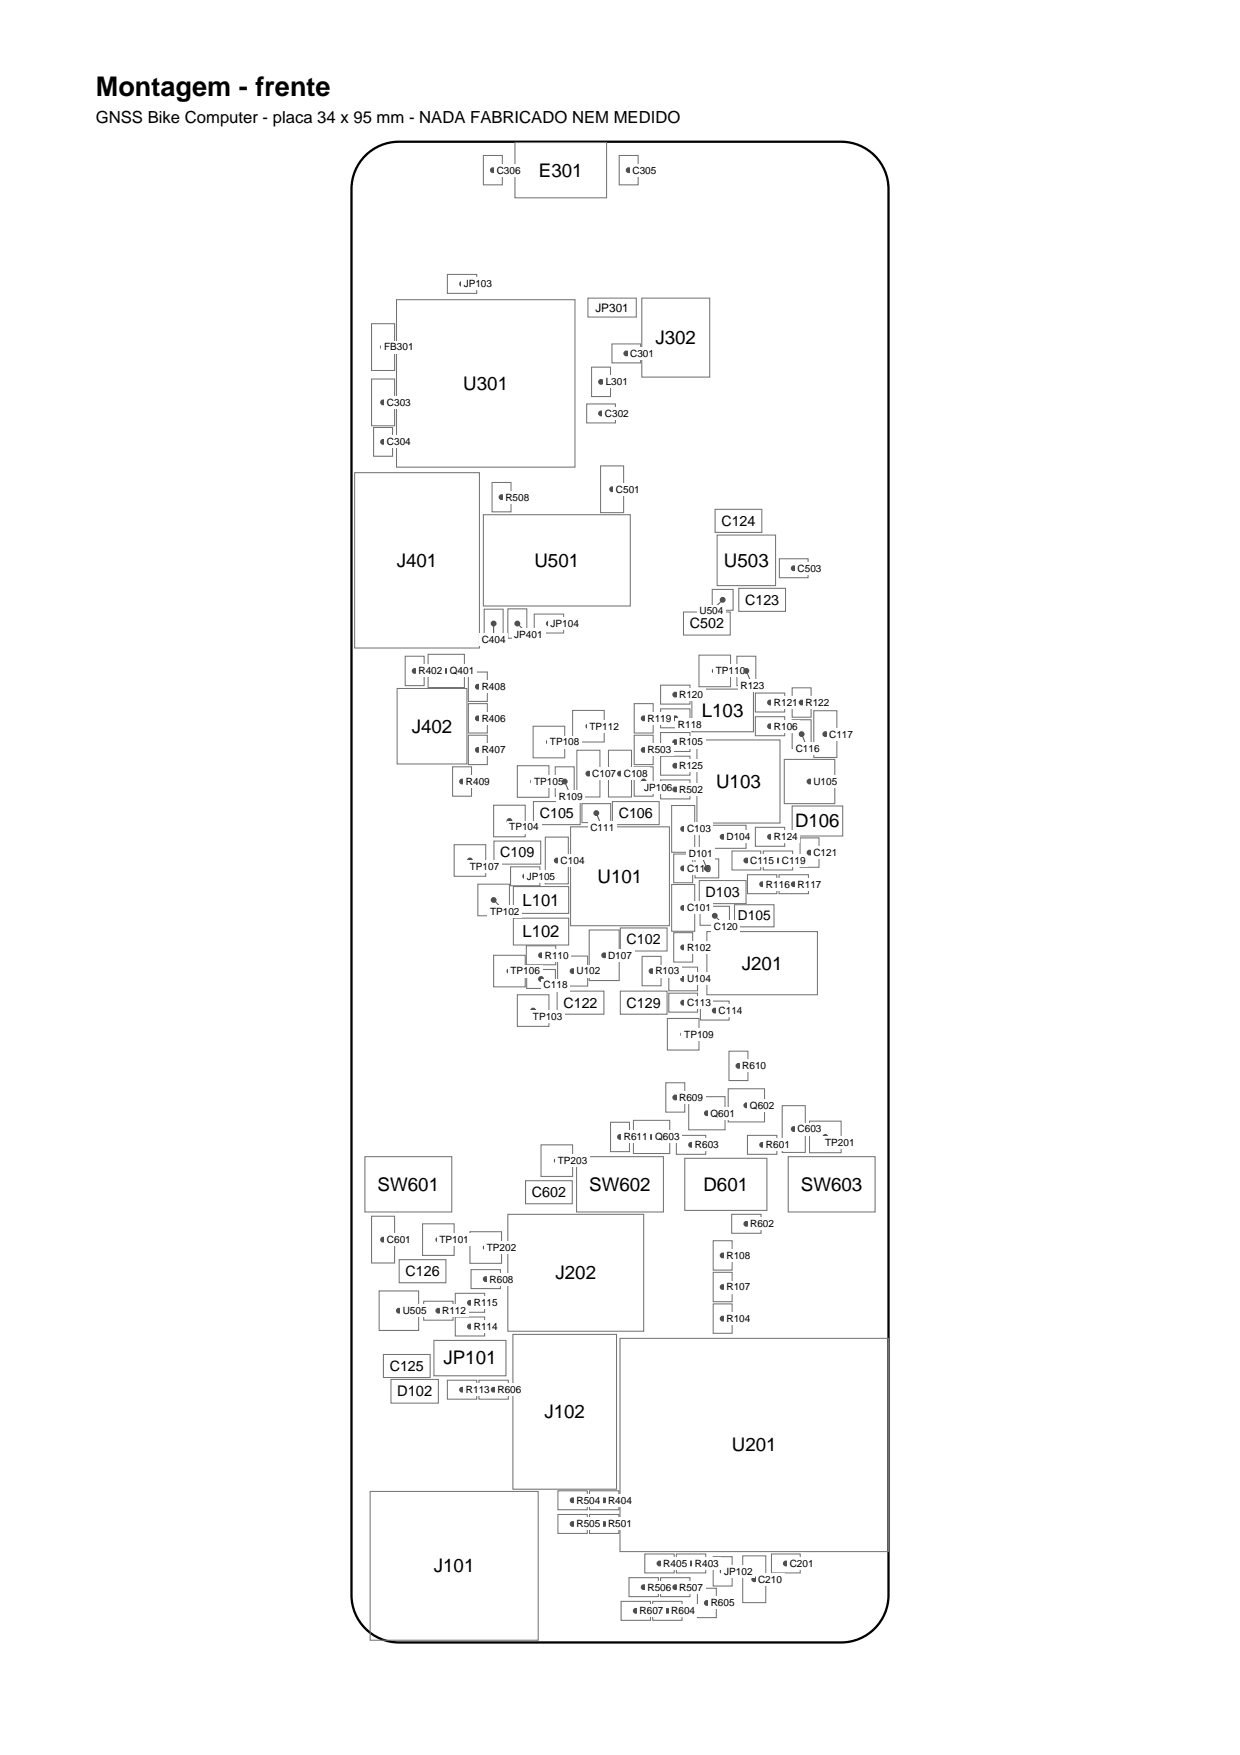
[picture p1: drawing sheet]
<svg xmlns="http://www.w3.org/2000/svg" width="210mm" height="297mm" viewBox="0 0 210 297" stroke-linecap="round" stroke-linejoin="round" font-family="sans-serif">
<path d="M61.8 26.3a8 8 0 0 1 5.7-2.3h74.9a8 8 0 0 1 8 8v238a8 8 0 0 1-8 8h-74.9a8 8 0 0 1-8-8v-238a8 8 0 0 1 2.3-5.7z" fill="none" stroke="#000" stroke-width=".39"/>
<g fill="none" stroke="#737373" stroke-width=".18">
<path d="M81.8 26.3h3.2v5h-3.2zM87.2 24.1h15.5v9.4h-15.5zM104.8 26.3h3.2v5h-3.2zM62.9 54.8h3.9v7.9h-3.9zM67.1 50.7h30.2v28.4h-30.2zM75.7 46.4h5v3.3h-5zM99.5 50.5h8.2v3.2h-8.2zM103.6 58.2h4.9v3.2h-4.9zM108.6 50.5h11.5v13.3h-11.5zM62.9 64.1h3.9v8h-3.9zM63.2 72.4h3.3v4.8h-3.3zM99.3 68.4h4.9v3.2h-4.9z"/>
<path d="M100.1 62.1h3.2v5h-3.2zM101.7 78.9h3.9v7.9h-3.9zM60 80h21.2v29.7h-21.2zM81.8 87.1h24.9v15.5h-24.9zM83.3 81.7h3.2v4.9h-3.2zM120.6 99.8h3.5v3.5h-3.5zM121 86.2h8v3.9h-8zM121.4 90.6h9.9v8.5h-9.9zM125.1 99.6h7.9v3.9h-7.9zM131.9 94.6h4.9v3.2h-4.9zM67.2 116.5h11.8v12.8h-11.8zM68.6 111.1h3.2v4.9h-3.2z"/>
<path d="M72.5 110.7h6.1v5.7h-6.1zM79.3 119.1h3.2v5h-3.2zM79.3 113.7h3.2v5h-3.2zM82 103.1h3.2v4.9h-3.2zM86 103h3.2v5h-3.2zM90.4 103.9h5v3.2h-5zM107.4 119.1h3.2v5h-3.2zM111.8 120h5v3.2h-5zM111.8 116h5v3.2h-5zM115.7 103.6h7.9v3.9h-7.9zM117.1 116.6h10.4v7.3h-10.4zM118.3 110.9h5.4v5.3h-5.4z"/>
<path d="M124.7 111.1h3.2v4.9h-3.2zM127.9 117.3h4.9v3.2h-4.9zM134.1 116.4h3.2v5h-3.2zM76.6 129.8h3.2v5h-3.2zM79.3 124.4h3.2v5h-3.2zM83.6 136.3h5.3v5.3h-5.3zM87.6 129.6h5.3v5.3h-5.3zM90.2 122.9h5.4v5.4h-5.4zM90.3 135.7h7.9v3.9h-7.9zM94 129.8h3.2v5h-3.2zM96.6 139.9h16.7v16.8h-16.7zM96.9 120.2h5.4v5.4h-5.4z"/>
<path d="M97.7 127h3.9v7.9h-3.9zM98.5 136h4.9v3.2h-4.9zM103 127h3.9v7.9h-3.9zM103.7 135.7h7.9v3.9h-7.9zM107.4 129.8h3.2v5h-3.2zM107.4 124.4h3.2v5h-3.2zM111.8 124h5v3.2h-5zM111.8 128h5v3.2h-5zM111.8 132h5v3.2h-5zM113.7 136.3h3.9v8h-3.9zM118 125.2h14v14.1h-14zM118.4 139.7h7.9v3.9h-7.9z"/>
<path d="M127.9 121.3h4.9v3.2h-4.9zM132.8 128.5h8.5v7.5h-8.5zM134.1 121.8h3.2v4.9h-3.2zM134.1 136.4h8.6v5.1h-8.6zM137.8 120.3h3.9v7.9h-3.9zM76.9 143h5.3v5.3h-5.3zM80.9 149.7h5.3v5.3h-5.3zM83.6 142.4h7.9v3.9h-7.9zM86.4 146.7h5v3.2h-5zM86.9 150.1h9.4v4.5h-9.4zM86.9 155.4h9.4v4.5h-9.4zM92.3 141.7h3.9v7.9h-3.9z"/>
<path d="M99.7 157.4h5.1v8.6h-5.1zM105 157.1h7.9v3.9h-7.9zM113.7 149.7h3.9v7.9h-3.9zM114 144.5h3.3v4.9h-3.3zM114 157.9h3.3v4.9h-3.3zM117.7 145.4h4v3.2h-4zM118.4 149h7.9v3.9h-7.9zM118.5 153.4h5v3.2h-5zM119.7 157.7h18.7v10.7h-18.7zM123.9 144h4.9v3.2h-4.9zM124.3 153.1h6.7v3.8h-6.7zM126.5 148h5v3.3h-5z"/>
<path d="M127.9 140h4.9v3.2h-4.9zM129.2 144h5v3.2h-5zM131.9 148h4.9v3.3h-4.9zM135.4 141.8h3.2v5h-3.2zM83.6 161.7h5.3v5.3h-5.3zM87.6 168.4h5.3v5.3h-5.3zM89.1 160.1h5v3.2h-5zM89.1 164.1h4.9v3.2h-4.9zM94.3 167.8h7.9v3.9h-7.9zM94.4 161.8h5.1v5.1h-5.1zM105 167.8h7.9v3.9h-7.9zM108.7 161.9h3.2v4.9h-3.2z"/>
<path d="M113 172.4h5.3v5.3h-5.3zM113.2 168.1h4.9v3.2h-4.9zM113.2 163.7h4.9v4h-4.9zM118.6 169.4h4.8v3.2h-4.8zM123.4 177.9h3.2v5h-3.2zM61.8 195.8h14.7v9.3h-14.7zM89 199.8h7.9v3.9h-7.9zM91.6 193.8h5.3v5.3h-5.3zM97.6 195.8h14.7v9.3h-14.7zM103.3 189.9h3.3v5h-3.3zM107.2 189.6h6.2v5.6h-6.2zM112.7 183.3h3.2v4.9h-3.2z"/>
<path d="M114.5 192.2h5v3.2h-5zM115.9 196h13.9v8.9h-13.9zM116.6 185.6h6.1v5.6h-6.1zM123.3 184.3h6.1v5.6h-6.1zM126.5 192.2h5v3.2h-5zM132.4 187.1h3.9v8h-3.9zM133.4 195.8h14.7v9.3h-14.7zM137 189.8h5.4v5.3h-5.4zM62.9 205.9h3.9v7.9h-3.9zM64.2 218.5h6.7v6.7h-6.7zM67.6 213.2h7.9v3.9h-7.9zM71.5 207.1h5.4v5.4h-5.4z"/>
<path d="M77.1 218.9h4.9v3.2h-4.9zM79.6 208.5h5.3v5.3h-5.3zM79.7 214.9h5v3.2h-5zM86 205.5h23v19.8h-23zM120.7 215.3h3.2v5h-3.2zM120.7 210h3.2v5h-3.2zM123.9 205.5h4.9v3.2h-4.9zM64.9 229.2h7.9v4h-7.9zM66.2 233.5h8v4h-8zM71.7 220.2h5v3.2h-5zM73.5 226.9h12.1v6h-12.1zM75.7 233.6h5v3.2h-5z"/>
<path d="M77.1 222.9h4.9v3.2h-4.9zM81.1 233.6h4.9v3.2h-4.9zM86.8 225.9h17.6v26.2h-17.6zM105 226.5h45.4v36.1h-45.4zM120.7 220.7h3.2v5h-3.2zM62.7 252.4h28.4v25.2h-28.4zM94.4 252.3h5v3.2h-5zM94.4 256.3h5v3.2h-5zM99.8 252.3h5v3.2h-5zM99.8 256.3h5v3.2h-5zM105.1 271h5v3.2h-5zM106.5 267h4.9v3.2h-4.9z"/>
<path d="M109.1 263h5v3.2h-5zM110.5 271h5v3.2h-5zM111.8 267h5v3.2h-5zM114.5 263h5v3.2h-5zM118.1 268.8h3.2v5h-3.2zM120.7 263.5h3.2v4.9h-3.2zM125.7 263.3h3.9v8h-3.9zM130.6 263h4.9v3.2h-4.9z"/>
</g>
<path d="M137 132.3h2.7" fill="none" stroke="#4d4d4d" stroke-width=".17"/>
<circle cx="137" cy="132.3" r=".32" fill="#4d4d4d" stroke="#4d4d4d" stroke-width=".35"/>
<path d="M137.3 131.2h4.9v2.1h-4.9z" fill="#fff"/>
<path d="M67.5 221.8h2.7" fill="none" stroke="#4d4d4d" stroke-width=".17"/>
<circle cx="67.5" cy="221.8" r=".32" fill="#4d4d4d" stroke="#4d4d4d" stroke-width=".35"/>
<path d="M67.7 220.8h4.9v2.1h-4.9z" fill="#fff"/>
<path d="M102.3 161.7h2.7" fill="none" stroke="#4d4d4d" stroke-width=".17"/>
<circle cx="102.3" cy="161.7" r=".32" fill="#4d4d4d" stroke="#4d4d4d" stroke-width=".35"/>
<path d="M102.5 160.7h4.9v2h-4.9z" fill="#fff"/>
<path d="M75.5 113.6h2.7" fill="none" stroke="#4d4d4d" stroke-width=".17"/>
<circle cx="75.5" cy="113.6" r=".32" fill="#4d4d4d" stroke="#4d4d4d" stroke-width=".35"/>
<path d="M75.7 112.5h5v2.1h-5z" fill="#fff"/>
<path d="M119.7 188.4h2.6" fill="none" stroke="#4d4d4d" stroke-width=".17"/>
<circle cx="119.7" cy="188.4" r=".32" fill="#4d4d4d" stroke="#4d4d4d" stroke-width=".35"/>
<path d="M119.8 187.4h5v2.1h-5z" fill="#fff"/>
<path d="M126.3 187.1h2.7" fill="none" stroke="#4d4d4d" stroke-width=".17"/>
<circle cx="126.3" cy="187.1" r=".32" fill="#4d4d4d" stroke="#4d4d4d" stroke-width=".35"/>
<path d="M126.5 186.1h5v2h-5z" fill="#fff"/>
<path d="M110.3 192.4h2.7" fill="none" stroke="#4d4d4d" stroke-width=".17"/>
<circle cx="110.3" cy="192.4" r=".32" fill="#4d4d4d" stroke="#4d4d4d" stroke-width=".35"/>
<path d="M110.5 191.4h5v2.1h-5z" fill="#fff"/>
<path d="M127.7 267.3h2.7" fill="none" stroke="#4d4d4d" stroke-width=".17"/>
<circle cx="127.7" cy="267.3" r=".32" fill="#4d4d4d" stroke="#4d4d4d" stroke-width=".35"/>
<path d="M127.9 266.3h4.9v2h-4.9z" fill="#fff"/>
<path d="M64.8 209.8h2.7" fill="none" stroke="#4d4d4d" stroke-width=".17"/>
<circle cx="64.8" cy="209.8" r=".32" fill="#4d4d4d" stroke="#4d4d4d" stroke-width=".35"/>
<path d="M65.1 208.8h4.9v2h-4.9z" fill="#fff"/>
<path d="M103.6 82.8h2.7" fill="none" stroke="#4d4d4d" stroke-width=".17"/>
<circle cx="103.6" cy="82.8" r=".32" fill="#4d4d4d" stroke="#4d4d4d" stroke-width=".35"/>
<path d="M103.8 81.8h4.9v2h-4.9z" fill="#fff"/>
<path d="M64.8 68.1h2.7" fill="none" stroke="#4d4d4d" stroke-width=".17"/>
<circle cx="64.8" cy="68.1" r=".32" fill="#4d4d4d" stroke="#4d4d4d" stroke-width=".35"/>
<path d="M65.1 67.1h4.9v2h-4.9z" fill="#fff"/>
<path d="M64.8 58.7h2.7" fill="none" stroke="#4d4d4d" stroke-width=".17"/>
<circle cx="64.8" cy="58.7" r=".32" fill="#4d4d4d" stroke="#4d4d4d" stroke-width=".35"/>
<path d="M64.6 57.7h5.8v2.1h-5.8z" fill="#fff"/>
<path d="M115.6 153.7h2.7" fill="none" stroke="#4d4d4d" stroke-width=".17"/>
<circle cx="115.6" cy="153.7" r=".32" fill="#4d4d4d" stroke="#4d4d4d" stroke-width=".35"/>
<path d="M115.9 152.6h4.9v2.1h-4.9z" fill="#fff"/>
<path d="M115.6 140.3h2.7" fill="none" stroke="#4d4d4d" stroke-width=".17"/>
<circle cx="115.6" cy="140.3" r=".32" fill="#4d4d4d" stroke="#4d4d4d" stroke-width=".35"/>
<path d="M115.9 139.3h4.9v2h-4.9z" fill="#fff"/>
<path d="M94.3 145.6h2.6" fill="none" stroke="#4d4d4d" stroke-width=".17"/>
<circle cx="94.3" cy="145.6" r=".32" fill="#4d4d4d" stroke="#4d4d4d" stroke-width=".35"/>
<path d="M94.5 144.6h4.9v2.1h-4.9z" fill="#fff"/>
<path d="M99.6 130.9h2.7" fill="none" stroke="#4d4d4d" stroke-width=".17"/>
<circle cx="99.6" cy="130.9" r=".32" fill="#4d4d4d" stroke="#4d4d4d" stroke-width=".35"/>
<path d="M99.8 129.9h4.9v2.1h-4.9z" fill="#fff"/>
<path d="M105 130.9h2.6" fill="none" stroke="#4d4d4d" stroke-width=".17"/>
<circle cx="105" cy="130.9" r=".32" fill="#4d4d4d" stroke="#4d4d4d" stroke-width=".35"/>
<path d="M105.2 129.9h4.9v2.1h-4.9z" fill="#fff"/>
<path d="M139.7 124.3h2.7" fill="none" stroke="#4d4d4d" stroke-width=".17"/>
<circle cx="139.7" cy="124.3" r=".32" fill="#4d4d4d" stroke="#4d4d4d" stroke-width=".35"/>
<path d="M139.9 123.2h4.9v2.1h-4.9z" fill="#fff"/>
<path d="M134.4 191.1h2.6" fill="none" stroke="#4d4d4d" stroke-width=".17"/>
<circle cx="134.4" cy="191.1" r=".32" fill="#4d4d4d" stroke="#4d4d4d" stroke-width=".35"/>
<path d="M134.6 190.1h4.9v2h-4.9z" fill="#fff"/>
<path d="M122.3 141.6h2.7" fill="none" stroke="#4d4d4d" stroke-width=".17"/>
<circle cx="122.3" cy="141.6" r=".32" fill="#4d4d4d" stroke="#4d4d4d" stroke-width=".35"/>
<path d="M122.6 140.6h4.9v2.1h-4.9z" fill="#fff"/>
<path d="M74.2 209.8h2.7" fill="none" stroke="#4d4d4d" stroke-width=".17"/>
<circle cx="74.2" cy="209.8" r=".32" fill="#4d4d4d" stroke="#4d4d4d" stroke-width=".35"/>
<path d="M74 208.8h5.8v2h-5.8z" fill="#fff"/>
<path d="M83.6 152.3l1.9 1.9" fill="none" stroke="#4d4d4d" stroke-width=".17"/>
<circle cx="83.6" cy="152.3" r=".32" fill="#4d4d4d" stroke="#4d4d4d" stroke-width=".35"/>
<path d="M82.5 153.2h5.9v2h-5.9z" fill="#fff"/>
<path d="M90.2 171l2.5 1.1" fill="none" stroke="#4d4d4d" stroke-width=".17"/>
<circle cx="90.2" cy="171" r=".32" fill="#4d4d4d" stroke="#4d4d4d" stroke-width=".35"/>
<path d="M89.8 171h5.8v2.1h-5.8z" fill="#fff"/>
<path d="M86.2 139l2.5 1" fill="none" stroke="#4d4d4d" stroke-width=".17"/>
<circle cx="86.2" cy="139" r=".32" fill="#4d4d4d" stroke="#4d4d4d" stroke-width=".35"/>
<path d="M85.8 138.9h5.8v2.1h-5.8z" fill="#fff"/>
<path d="M90.2 132.3h2.7" fill="none" stroke="#4d4d4d" stroke-width=".17"/>
<circle cx="90.2" cy="132.3" r=".32" fill="#4d4d4d" stroke="#4d4d4d" stroke-width=".35"/>
<path d="M90 131.2h5.8v2.1h-5.8z" fill="#fff"/>
<path d="M86.2 164.4h2.7" fill="none" stroke="#4d4d4d" stroke-width=".17"/>
<circle cx="86.2" cy="164.4" r=".32" fill="#4d4d4d" stroke="#4d4d4d" stroke-width=".35"/>
<path d="M86 163.3h5.8v2.1h-5.8z" fill="#fff"/>
<path d="M79.6 145.6l2.4 1.1" fill="none" stroke="#4d4d4d" stroke-width=".17"/>
<circle cx="79.6" cy="145.6" r=".32" fill="#4d4d4d" stroke="#4d4d4d" stroke-width=".35"/>
<path d="M79.1 145.6h5.8v2.1h-5.8z" fill="#fff"/>
<path d="M92.9 125.6h2.7" fill="none" stroke="#4d4d4d" stroke-width=".17"/>
<circle cx="92.9" cy="125.6" r=".32" fill="#4d4d4d" stroke="#4d4d4d" stroke-width=".35"/>
<path d="M92.7 124.6h5.8v2h-5.8z" fill="#fff"/>
<path d="M115.6 175.1h2.7" fill="none" stroke="#4d4d4d" stroke-width=".17"/>
<circle cx="115.6" cy="175.1" r=".32" fill="#4d4d4d" stroke="#4d4d4d" stroke-width=".35"/>
<path d="M115.4 174h5.8v2.1h-5.8z" fill="#fff"/>
<path d="M121 113.6h2.7" fill="none" stroke="#4d4d4d" stroke-width=".17"/>
<circle cx="121" cy="113.6" r=".32" fill="#4d4d4d" stroke="#4d4d4d" stroke-width=".35"/>
<path d="M120.7 112.5h5.9v2.1h-5.9z" fill="#fff"/>
<path d="M99.6 122.9h2.7" fill="none" stroke="#4d4d4d" stroke-width=".17"/>
<circle cx="99.6" cy="122.9" r=".32" fill="#4d4d4d" stroke="#4d4d4d" stroke-width=".35"/>
<path d="M99.4 121.9h5.8v2h-5.8z" fill="#fff"/>
<path d="M139.7 192.4l2.5 1.1" fill="none" stroke="#4d4d4d" stroke-width=".17"/>
<circle cx="139.7" cy="192.4" r=".32" fill="#4d4d4d" stroke="#4d4d4d" stroke-width=".35"/>
<path d="M139.3 192.4h5.8v2.1h-5.8z" fill="#fff"/>
<path d="M82.2 211.1h2.7" fill="none" stroke="#4d4d4d" stroke-width=".17"/>
<circle cx="82.2" cy="211.1" r=".32" fill="#4d4d4d" stroke="#4d4d4d" stroke-width=".35"/>
<path d="M82 210.1h5.8v2.1h-5.8z" fill="#fff"/>
<path d="M94.3 196.4h2.6" fill="none" stroke="#4d4d4d" stroke-width=".17"/>
<circle cx="94.3" cy="196.4" r=".32" fill="#4d4d4d" stroke="#4d4d4d" stroke-width=".35"/>
<path d="M94 195.4h5.8v2.1h-5.8z" fill="#fff"/>
<path d="M96.9 164.4h2.7" fill="none" stroke="#4d4d4d" stroke-width=".17"/>
<circle cx="96.9" cy="164.4" r=".32" fill="#4d4d4d" stroke="#4d4d4d" stroke-width=".35"/>
<path d="M97.2 163.3h4.9v2.1h-4.9z" fill="#fff"/>
<path d="M115.6 165.7h2.7" fill="none" stroke="#4d4d4d" stroke-width=".17"/>
<circle cx="115.6" cy="165.7" r=".32" fill="#4d4d4d" stroke="#4d4d4d" stroke-width=".35"/>
<path d="M115.9 164.7h4.9v2h-4.9z" fill="#fff"/>
<path d="M122.3 266h2.7" fill="none" stroke="#4d4d4d" stroke-width=".17"/>
<circle cx="122.3" cy="266" r=".32" fill="#4d4d4d" stroke="#4d4d4d" stroke-width=".35"/>
<path d="M122.2 264.9h5.6v2.1h-5.6z" fill="#fff"/>
<path d="M122.3 223.2h2.7" fill="none" stroke="#4d4d4d" stroke-width=".17"/>
<circle cx="122.3" cy="223.2" r=".32" fill="#4d4d4d" stroke="#4d4d4d" stroke-width=".35"/>
<path d="M122.6 222.1h4.9v2.1h-4.9z" fill="#fff"/>
<path d="M122.3 217.8h2.7" fill="none" stroke="#4d4d4d" stroke-width=".17"/>
<circle cx="122.3" cy="217.8" r=".32" fill="#4d4d4d" stroke="#4d4d4d" stroke-width=".35"/>
<path d="M122.6 216.8h4.9v2.1h-4.9z" fill="#fff"/>
<path d="M122.3 212.5h2.7" fill="none" stroke="#4d4d4d" stroke-width=".17"/>
<circle cx="122.3" cy="212.5" r=".32" fill="#4d4d4d" stroke="#4d4d4d" stroke-width=".35"/>
<path d="M122.6 211.5h4.9v2h-4.9z" fill="#fff"/>
<path d="M119.7 271.3h2.6" fill="none" stroke="#4d4d4d" stroke-width=".17"/>
<circle cx="119.7" cy="271.3" r=".32" fill="#4d4d4d" stroke="#4d4d4d" stroke-width=".35"/>
<path d="M119.9 270.3h4.9v2h-4.9z" fill="#fff"/>
<path d="M106.4 28.8h2.7" fill="none" stroke="#4d4d4d" stroke-width=".17"/>
<circle cx="106.4" cy="28.8" r=".32" fill="#4d4d4d" stroke="#4d4d4d" stroke-width=".35"/>
<path d="M106.6 27.8h4.9v2h-4.9z" fill="#fff"/>
<path d="M131.7 145.6h2.7" fill="none" stroke="#4d4d4d" stroke-width=".17"/>
<circle cx="131.7" cy="145.6" r=".32" fill="#4d4d4d" stroke="#4d4d4d" stroke-width=".35"/>
<path d="M131.9 144.6h4.9v2.1h-4.9z" fill="#fff"/>
<path d="M121 155l1.9 1.9" fill="none" stroke="#4d4d4d" stroke-width=".17"/>
<circle cx="121" cy="155" r=".32" fill="#4d4d4d" stroke="#4d4d4d" stroke-width=".35"/>
<path d="M120.4 155.9h4.9v2h-4.9z" fill="#fff"/>
<path d="M137 144.3h2.7" fill="none" stroke="#4d4d4d" stroke-width=".17"/>
<circle cx="137" cy="144.3" r=".32" fill="#4d4d4d" stroke="#4d4d4d" stroke-width=".35"/>
<path d="M137.3 143.3h4.9v2h-4.9z" fill="#fff"/>
<path d="M92.9 105.5h2.7" fill="none" stroke="#4d4d4d" stroke-width=".17"/>
<circle cx="92.9" cy="105.5" r=".32" fill="#4d4d4d" stroke="#4d4d4d" stroke-width=".35"/>
<path d="M92.8 104.5h5.6v2.1h-5.6z" fill="#fff"/>
<path d="M88.9 148.3h2.7" fill="none" stroke="#4d4d4d" stroke-width=".17"/>
<circle cx="88.9" cy="148.3" r=".32" fill="#4d4d4d" stroke="#4d4d4d" stroke-width=".35"/>
<path d="M88.8 147.3h5.6v2h-5.6z" fill="#fff"/>
<path d="M109 132.3l2.4 1" fill="none" stroke="#4d4d4d" stroke-width=".17"/>
<circle cx="109" cy="132.3" r=".32" fill="#4d4d4d" stroke="#4d4d4d" stroke-width=".35"/>
<path d="M108.6 132.3h5.7v2h-5.7z" fill="#fff"/>
<path d="M115.6 160.3h2.7" fill="none" stroke="#4d4d4d" stroke-width=".17"/>
<circle cx="115.6" cy="160.3" r=".32" fill="#4d4d4d" stroke="#4d4d4d" stroke-width=".35"/>
<path d="M115.9 159.3h4.9v2.1h-4.9z" fill="#fff"/>
<path d="M110.3 164.4h2.7" fill="none" stroke="#4d4d4d" stroke-width=".17"/>
<circle cx="110.3" cy="164.4" r=".32" fill="#4d4d4d" stroke="#4d4d4d" stroke-width=".35"/>
<path d="M110.5 163.3h4.9v2.1h-4.9z" fill="#fff"/>
<path d="M114.3 125.6h2.7" fill="none" stroke="#4d4d4d" stroke-width=".17"/>
<circle cx="114.3" cy="125.6" r=".32" fill="#4d4d4d" stroke="#4d4d4d" stroke-width=".35"/>
<path d="M114.5 124.6h4.9v2h-4.9z" fill="#fff"/>
<path d="M130.4 122.9h2.6" fill="none" stroke="#4d4d4d" stroke-width=".17"/>
<circle cx="130.4" cy="122.9" r=".32" fill="#4d4d4d" stroke="#4d4d4d" stroke-width=".35"/>
<path d="M130.6 121.9h4.9v2h-4.9z" fill="#fff"/>
<path d="M91.6 161.7h2.7" fill="none" stroke="#4d4d4d" stroke-width=".17"/>
<circle cx="91.6" cy="161.7" r=".32" fill="#4d4d4d" stroke="#4d4d4d" stroke-width=".35"/>
<path d="M91.8 160.7h4.9v2h-4.9z" fill="#fff"/>
<path d="M129 149.7h2.7" fill="none" stroke="#4d4d4d" stroke-width=".17"/>
<circle cx="129" cy="149.7" r=".32" fill="#4d4d4d" stroke="#4d4d4d" stroke-width=".35"/>
<path d="M129.2 148.6h4.9v2.1h-4.9z" fill="#fff"/>
<path d="M134.4 149.7h2.6" fill="none" stroke="#4d4d4d" stroke-width=".17"/>
<circle cx="134.4" cy="149.7" r=".32" fill="#4d4d4d" stroke="#4d4d4d" stroke-width=".35"/>
<path d="M134.6 148.6h4.9v2.1h-4.9z" fill="#fff"/>
<path d="M114.3 121.6l2.5 1" fill="none" stroke="#4d4d4d" stroke-width=".17"/>
<circle cx="114.3" cy="121.6" r=".32" fill="#4d4d4d" stroke="#4d4d4d" stroke-width=".35"/>
<path d="M114.3 121.6h4.9v2h-4.9z" fill="#fff"/>
<path d="M109 121.6h2.6" fill="none" stroke="#4d4d4d" stroke-width=".17"/>
<circle cx="109" cy="121.6" r=".32" fill="#4d4d4d" stroke="#4d4d4d" stroke-width=".35"/>
<path d="M109.2 120.5h4.9v2.1h-4.9z" fill="#fff"/>
<path d="M114.3 117.6h2.7" fill="none" stroke="#4d4d4d" stroke-width=".17"/>
<circle cx="114.3" cy="117.6" r=".32" fill="#4d4d4d" stroke="#4d4d4d" stroke-width=".35"/>
<path d="M114.5 116.5h4.9v2.1h-4.9z" fill="#fff"/>
<path d="M130.4 118.9h2.6" fill="none" stroke="#4d4d4d" stroke-width=".17"/>
<circle cx="130.4" cy="118.9" r=".32" fill="#4d4d4d" stroke="#4d4d4d" stroke-width=".35"/>
<path d="M130.6 117.9h4.9v2h-4.9z" fill="#fff"/>
<path d="M135.7 118.9h2.7" fill="none" stroke="#4d4d4d" stroke-width=".17"/>
<circle cx="135.7" cy="118.9" r=".32" fill="#4d4d4d" stroke="#4d4d4d" stroke-width=".35"/>
<path d="M135.9 117.9h4.9v2h-4.9z" fill="#fff"/>
<path d="M126.3 113.6l1.1 2.4" fill="none" stroke="#4d4d4d" stroke-width=".17"/>
<circle cx="126.3" cy="113.6" r=".32" fill="#4d4d4d" stroke="#4d4d4d" stroke-width=".35"/>
<path d="M124.9 115h4.9v2.1h-4.9z" fill="#fff"/>
<path d="M130.4 141.6h2.6" fill="none" stroke="#4d4d4d" stroke-width=".17"/>
<circle cx="130.4" cy="141.6" r=".32" fill="#4d4d4d" stroke="#4d4d4d" stroke-width=".35"/>
<path d="M130.6 140.6h4.9v2.1h-4.9z" fill="#fff"/>
<path d="M114.3 129.6h2.7" fill="none" stroke="#4d4d4d" stroke-width=".17"/>
<circle cx="114.3" cy="129.6" r=".32" fill="#4d4d4d" stroke="#4d4d4d" stroke-width=".35"/>
<path d="M114.5 128.6h4.9v2h-4.9z" fill="#fff"/>
<path d="M114.3 133.6h2.7" fill="none" stroke="#4d4d4d" stroke-width=".17"/>
<circle cx="114.3" cy="133.6" r=".32" fill="#4d4d4d" stroke="#4d4d4d" stroke-width=".35"/>
<path d="M114.5 132.6h4.9v2h-4.9z" fill="#fff"/>
<path d="M109 126.9h2.6" fill="none" stroke="#4d4d4d" stroke-width=".17"/>
<circle cx="109" cy="126.9" r=".32" fill="#4d4d4d" stroke="#4d4d4d" stroke-width=".35"/>
<path d="M109.2 125.9h4.9v2.1h-4.9z" fill="#fff"/>
<path d="M114.3 185.7h2.7" fill="none" stroke="#4d4d4d" stroke-width=".17"/>
<circle cx="114.3" cy="185.7" r=".32" fill="#4d4d4d" stroke="#4d4d4d" stroke-width=".35"/>
<path d="M114.5 184.7h4.9v2.1h-4.9z" fill="#fff"/>
<path d="M125 180.4h2.7" fill="none" stroke="#4d4d4d" stroke-width=".17"/>
<circle cx="125" cy="180.4" r=".32" fill="#4d4d4d" stroke="#4d4d4d" stroke-width=".35"/>
<path d="M125.2 179.4h4.9v2h-4.9z" fill="#fff"/>
<path d="M105 192.4h2.6" fill="none" stroke="#4d4d4d" stroke-width=".17"/>
<circle cx="105" cy="192.4" r=".32" fill="#4d4d4d" stroke="#4d4d4d" stroke-width=".35"/>
<path d="M105.2 191.4h4.9v2.1h-4.9z" fill="#fff"/>
<path d="M101.7 64.6h2.7" fill="none" stroke="#4d4d4d" stroke-width=".17"/>
<circle cx="101.7" cy="64.6" r=".32" fill="#4d4d4d" stroke="#4d4d4d" stroke-width=".35"/>
<path d="M102.1 63.6h4.6v2.1h-4.6z" fill="#fff"/>
<path d="M70.2 113.6h2.7" fill="none" stroke="#4d4d4d" stroke-width=".17"/>
<circle cx="70.2" cy="113.6" r=".32" fill="#4d4d4d" stroke="#4d4d4d" stroke-width=".35"/>
<path d="M70.4 112.5h4.9v2.1h-4.9z" fill="#fff"/>
<path d="M83.4 28.8h2.7" fill="none" stroke="#4d4d4d" stroke-width=".17"/>
<circle cx="83.4" cy="28.8" r=".32" fill="#4d4d4d" stroke="#4d4d4d" stroke-width=".35"/>
<path d="M83.7 27.8h4.8v2h-4.8z" fill="#fff"/>
<path d="M78.2 48.1h2.7" fill="none" stroke="#4d4d4d" stroke-width=".17"/>
<circle cx="78.2" cy="48.1" r=".32" fill="#4d4d4d" stroke="#4d4d4d" stroke-width=".35"/>
<path d="M78.1 47h5.6v2.1h-5.6z" fill="#fff"/>
<path d="M87.6 105.5l1.9 1.9" fill="none" stroke="#4d4d4d" stroke-width=".17"/>
<circle cx="87.6" cy="105.5" r=".32" fill="#4d4d4d" stroke="#4d4d4d" stroke-width=".35"/>
<path d="M86.6 106.4h5.7v2.1h-5.7z" fill="#fff"/>
<path d="M95.6 132.3l1 2.4" fill="none" stroke="#4d4d4d" stroke-width=".17"/>
<circle cx="95.6" cy="132.3" r=".32" fill="#4d4d4d" stroke="#4d4d4d" stroke-width=".35"/>
<path d="M94.2 133.7h4.9v2.1h-4.9z" fill="#fff"/>
<path d="M80.9 121.6h2.7" fill="none" stroke="#4d4d4d" stroke-width=".17"/>
<circle cx="80.9" cy="121.6" r=".32" fill="#4d4d4d" stroke="#4d4d4d" stroke-width=".35"/>
<path d="M81.1 120.5h4.9v2.1h-4.9z" fill="#fff"/>
<path d="M80.9 126.9h2.7" fill="none" stroke="#4d4d4d" stroke-width=".17"/>
<circle cx="80.9" cy="126.9" r=".32" fill="#4d4d4d" stroke="#4d4d4d" stroke-width=".35"/>
<path d="M81.1 125.9h4.9v2.1h-4.9z" fill="#fff"/>
<path d="M80.9 116.2h2.7" fill="none" stroke="#4d4d4d" stroke-width=".17"/>
<circle cx="80.9" cy="116.2" r=".32" fill="#4d4d4d" stroke="#4d4d4d" stroke-width=".35"/>
<path d="M81.1 115.2h4.9v2.1h-4.9z" fill="#fff"/>
<path d="M78.2 132.3h2.7" fill="none" stroke="#4d4d4d" stroke-width=".17"/>
<circle cx="78.2" cy="132.3" r=".32" fill="#4d4d4d" stroke="#4d4d4d" stroke-width=".35"/>
<path d="M78.4 131.2h4.9v2.1h-4.9z" fill="#fff"/>
<path d="M84.9 84.1h2.7" fill="none" stroke="#4d4d4d" stroke-width=".17"/>
<circle cx="84.9" cy="84.1" r=".32" fill="#4d4d4d" stroke="#4d4d4d" stroke-width=".35"/>
<path d="M85.1 83.1h4.9v2.1h-4.9z" fill="#fff"/>
<path d="M129 193.8h2.7" fill="none" stroke="#4d4d4d" stroke-width=".17"/>
<circle cx="129" cy="193.8" r=".32" fill="#4d4d4d" stroke="#4d4d4d" stroke-width=".35"/>
<path d="M129.2 192.7h4.9v2.1h-4.9z" fill="#fff"/>
<path d="M117 193.8h2.7" fill="none" stroke="#4d4d4d" stroke-width=".17"/>
<circle cx="117" cy="193.8" r=".32" fill="#4d4d4d" stroke="#4d4d4d" stroke-width=".35"/>
<path d="M117.2 192.7h4.9v2.1h-4.9z" fill="#fff"/>
<path d="M74.2 221.8h2.7" fill="none" stroke="#4d4d4d" stroke-width=".17"/>
<circle cx="74.2" cy="221.8" r=".32" fill="#4d4d4d" stroke="#4d4d4d" stroke-width=".35"/>
<path d="M74.4 220.8h4.9v2.1h-4.9z" fill="#fff"/>
<path d="M78.2 235.2h2.7" fill="none" stroke="#4d4d4d" stroke-width=".17"/>
<circle cx="78.2" cy="235.2" r=".32" fill="#4d4d4d" stroke="#4d4d4d" stroke-width=".35"/>
<path d="M78.4 234.2h4.9v2h-4.9z" fill="#fff"/>
<path d="M79.6 224.5h2.6" fill="none" stroke="#4d4d4d" stroke-width=".17"/>
<circle cx="79.6" cy="224.5" r=".32" fill="#4d4d4d" stroke="#4d4d4d" stroke-width=".35"/>
<path d="M79.8 223.5h4.9v2h-4.9z" fill="#fff"/>
<path d="M79.6 220.5h2.6" fill="none" stroke="#4d4d4d" stroke-width=".17"/>
<circle cx="79.6" cy="220.5" r=".32" fill="#4d4d4d" stroke="#4d4d4d" stroke-width=".35"/>
<path d="M79.8 219.5h4.9v2h-4.9z" fill="#fff"/>
<path d="M117 264.6h2.7" fill="none" stroke="#4d4d4d" stroke-width=".17"/>
<circle cx="117" cy="264.6" r=".32" fill="#4d4d4d" stroke="#4d4d4d" stroke-width=".35"/>
<path d="M117.2 263.6h4.9v2.1h-4.9z" fill="#fff"/>
<path d="M102.3 253.9h2.7" fill="none" stroke="#4d4d4d" stroke-width=".17"/>
<circle cx="102.3" cy="253.9" r=".32" fill="#4d4d4d" stroke="#4d4d4d" stroke-width=".35"/>
<path d="M102.5 252.9h4.9v2.1h-4.9z" fill="#fff"/>
<path d="M111.6 264.6h2.7" fill="none" stroke="#4d4d4d" stroke-width=".17"/>
<circle cx="111.6" cy="264.6" r=".32" fill="#4d4d4d" stroke="#4d4d4d" stroke-width=".35"/>
<path d="M111.9 263.6h4.9v2.1h-4.9z" fill="#fff"/>
<path d="M102.3 257.9h2.7" fill="none" stroke="#4d4d4d" stroke-width=".17"/>
<circle cx="102.3" cy="257.9" r=".32" fill="#4d4d4d" stroke="#4d4d4d" stroke-width=".35"/>
<path d="M102.5 256.9h4.9v2.1h-4.9z" fill="#fff"/>
<path d="M96.9 253.9h2.7" fill="none" stroke="#4d4d4d" stroke-width=".17"/>
<circle cx="96.9" cy="253.9" r=".32" fill="#4d4d4d" stroke="#4d4d4d" stroke-width=".35"/>
<path d="M97.2 252.9h4.9v2.1h-4.9z" fill="#fff"/>
<path d="M96.9 257.9h2.7" fill="none" stroke="#4d4d4d" stroke-width=".17"/>
<circle cx="96.9" cy="257.9" r=".32" fill="#4d4d4d" stroke="#4d4d4d" stroke-width=".35"/>
<path d="M97.2 256.9h4.9v2.1h-4.9z" fill="#fff"/>
<path d="M109 268.6h2.6" fill="none" stroke="#4d4d4d" stroke-width=".17"/>
<circle cx="109" cy="268.6" r=".32" fill="#4d4d4d" stroke="#4d4d4d" stroke-width=".35"/>
<path d="M109.2 267.6h4.9v2.1h-4.9z" fill="#fff"/>
<path d="M114.3 268.6h2.7" fill="none" stroke="#4d4d4d" stroke-width=".17"/>
<circle cx="114.3" cy="268.6" r=".32" fill="#4d4d4d" stroke="#4d4d4d" stroke-width=".35"/>
<path d="M114.5 267.6h4.9v2.1h-4.9z" fill="#fff"/>
<path d="M126.3 207.1h2.7" fill="none" stroke="#4d4d4d" stroke-width=".17"/>
<circle cx="126.3" cy="207.1" r=".32" fill="#4d4d4d" stroke="#4d4d4d" stroke-width=".35"/>
<path d="M126.6 206.1h4.9v2.1h-4.9z" fill="#fff"/>
<path d="M113 272.6h2.6" fill="none" stroke="#4d4d4d" stroke-width=".17"/>
<circle cx="113" cy="272.6" r=".32" fill="#4d4d4d" stroke="#4d4d4d" stroke-width=".35"/>
<path d="M113.2 271.6h4.9v2.1h-4.9z" fill="#fff"/>
<path d="M83.6 235.2h2.6" fill="none" stroke="#4d4d4d" stroke-width=".17"/>
<circle cx="83.6" cy="235.2" r=".32" fill="#4d4d4d" stroke="#4d4d4d" stroke-width=".35"/>
<path d="M83.8 234.2h4.9v2h-4.9z" fill="#fff"/>
<path d="M107.6 272.6h2.7" fill="none" stroke="#4d4d4d" stroke-width=".17"/>
<circle cx="107.6" cy="272.6" r=".32" fill="#4d4d4d" stroke="#4d4d4d" stroke-width=".35"/>
<path d="M107.9 271.6h4.8v2.1h-4.8z" fill="#fff"/>
<path d="M82.2 216.5h2.7" fill="none" stroke="#4d4d4d" stroke-width=".17"/>
<circle cx="82.2" cy="216.5" r=".32" fill="#4d4d4d" stroke="#4d4d4d" stroke-width=".35"/>
<path d="M82.5 215.5h4.8v2h-4.8z" fill="#fff"/>
<path d="M100.9 137.6l1.1 2.5" fill="none" stroke="#4d4d4d" stroke-width=".17"/>
<circle cx="100.9" cy="137.6" r=".32" fill="#4d4d4d" stroke="#4d4d4d" stroke-width=".35"/>
<path d="M99.5 139.1h4.9v2h-4.9z" fill="#fff"/>
<path d="M115.6 169.7h2.7" fill="none" stroke="#4d4d4d" stroke-width=".17"/>
<circle cx="115.6" cy="169.7" r=".32" fill="#4d4d4d" stroke="#4d4d4d" stroke-width=".35"/>
<path d="M115.9 168.7h4.9v2h-4.9z" fill="#fff"/>
<path d="M121 171h2.7" fill="none" stroke="#4d4d4d" stroke-width=".17"/>
<circle cx="121" cy="171" r=".32" fill="#4d4d4d" stroke="#4d4d4d" stroke-width=".35"/>
<path d="M121.2 170h4.9v2.1h-4.9z" fill="#fff"/>
<path d="M126.3 145.6h2.7" fill="none" stroke="#4d4d4d" stroke-width=".17"/>
<circle cx="126.3" cy="145.6" r=".32" fill="#4d4d4d" stroke="#4d4d4d" stroke-width=".35"/>
<path d="M126.6 144.6h4.9v2.1h-4.9z" fill="#fff"/>
<path d="M91.6 165.7l2.5 1" fill="none" stroke="#4d4d4d" stroke-width=".17"/>
<circle cx="91.6" cy="165.7" r=".32" fill="#4d4d4d" stroke="#4d4d4d" stroke-width=".35"/>
<path d="M91.6 165.7h4.9v2.1h-4.9z" fill="#fff"/>
<path d="M101.7 70h2.7" fill="none" stroke="#4d4d4d" stroke-width=".17"/>
<circle cx="101.7" cy="70" r=".32" fill="#4d4d4d" stroke="#4d4d4d" stroke-width=".35"/>
<path d="M102 68.9h4.9v2.1h-4.9z" fill="#fff"/>
<path d="M134.4 96.2h2.6" fill="none" stroke="#4d4d4d" stroke-width=".17"/>
<circle cx="134.4" cy="96.2" r=".32" fill="#4d4d4d" stroke="#4d4d4d" stroke-width=".35"/>
<path d="M134.6 95.1h4.9v2.1h-4.9z" fill="#fff"/>
<path d="M64.8 74.8h2.7" fill="none" stroke="#4d4d4d" stroke-width=".17"/>
<circle cx="64.8" cy="74.8" r=".32" fill="#4d4d4d" stroke="#4d4d4d" stroke-width=".35"/>
<path d="M65.1 73.8h4.9v2h-4.9z" fill="#fff"/>
<path d="M106 59.8h2.7" fill="none" stroke="#4d4d4d" stroke-width=".17"/>
<circle cx="106" cy="59.8" r=".32" fill="#4d4d4d" stroke="#4d4d4d" stroke-width=".35"/>
<path d="M106.2 58.8h4.9v2h-4.9z" fill="#fff"/>
<path d="M83.6 105.5v2.7" fill="none" stroke="#4d4d4d" stroke-width=".17"/>
<circle cx="83.6" cy="105.5" r=".32" fill="#4d4d4d" stroke="#4d4d4d" stroke-width=".35"/>
<path d="M81.1 107.2h4.9v2h-4.9z" fill="#fff"/>
<path d="M115.6 147h2.7" fill="none" stroke="#4d4d4d" stroke-width=".17"/>
<circle cx="115.6" cy="147" r=".32" fill="#4d4d4d" stroke="#4d4d4d" stroke-width=".35"/>
<path d="M115.9 145.9h4.9v2.1h-4.9z" fill="#fff"/>
<path d="M135.7 124.3l1 2.4" fill="none" stroke="#4d4d4d" stroke-width=".17"/>
<circle cx="135.7" cy="124.3" r=".32" fill="#4d4d4d" stroke="#4d4d4d" stroke-width=".35"/>
<path d="M134.3 125.7h4.9v2.1h-4.9z" fill="#fff"/>
<path d="M133 264.6h2.7" fill="none" stroke="#4d4d4d" stroke-width=".17"/>
<circle cx="133" cy="264.6" r=".32" fill="#4d4d4d" stroke="#4d4d4d" stroke-width=".35"/>
<path d="M133.3 263.6h4.8v2.1h-4.8z" fill="#fff"/>
<path d="M118.6 144.5l1.1 2.5" fill="none" stroke="#4d4d4d" stroke-width=".17"/>
<circle cx="119.7" cy="147" r=".32" fill="#4d4d4d" stroke="#4d4d4d" stroke-width=".35"/>
<path d="M116.2 143.5h4.9v2h-4.9z" fill="#fff"/>
<path d="M122.3 101.5l-1.9 1.9" fill="none" stroke="#4d4d4d" stroke-width=".17"/>
<circle cx="122.3" cy="101.5" r=".32" fill="#4d4d4d" stroke="#4d4d4d" stroke-width=".35"/>
<path d="M118 102.4h4.9v2h-4.9z" fill="#fff"/>
<text font-size="4.6" x="16.2" y="16.2">Montagem - frente</text>
<g font-size="3.2">
<text x="91.2" y="29.9">E301</text>
<text x="110.9" y="58.2">J302</text>
<text x="78.4" y="66">U301</text>
<text x="67.2" y="95.9">J401</text>
<text x="90.5" y="95.9">U501</text>
<text x="122.5" y="95.9">U503</text>
<text x="69.7" y="124">J402</text>
<text x="118.8" y="121.3">L103</text>
<text x="121.2" y="133.4">U103</text>
<text x="101.2" y="149.4">U101</text>
<text x="125.6" y="164.1">J201</text>
<text x="63.9" y="201.5">SW601</text>
<text x="99.7" y="201.5">SW602</text>
<text x="119.1" y="201.5">D601</text>
<text x="135.6" y="201.5">SW603</text>
<text x="94" y="216.5">J202</text>
<text x="75.1" y="230.9">JP101</text>
<text x="92.2" y="240">J102</text>
<text x="123.9" y="245.6">U201</text>
<text x="73.4" y="266.1">J101</text>
</g>
<text font-size="3.1" x="134.6" y="140">D106</text>
<g font-size="2.8">
<text x="16.2" y="20.8">GNSS Bike Computer - placa 34 x 95 mm - NADA FABRICADO NEM MEDIDO</text>
<text x="88.4" y="153.3">L101</text>
<text x="88.4" y="158.6">L102</text>
</g>
<text font-size="2.5" x="67.2" y="236.3">D102</text>
<g font-size="2.4">
<text x="122.1" y="89">C124</text>
<text x="116.8" y="106.4">C502</text>
<text x="126.1" y="102.3">C123</text>
<text x="91.4" y="138.4">C105</text>
<text x="104.7" y="138.4">C106</text>
<text x="84.7" y="145.1">C109</text>
<text x="119.4" y="151.8">D103</text>
<text x="106.1" y="159.8">C102</text>
<text x="95.4" y="170.5">C122</text>
<text x="106.1" y="170.5">C129</text>
<text x="90" y="202.6">C602</text>
<text x="68.6" y="216">C126</text>
<text x="66" y="232">C125</text>
</g>
<text font-size="2.3" x="124.9" y="155.8">D105</text>
<text font-size="2" x="100.8" y="52.7">JP301</text>
<g font-size="1.7">
<text x="84.1" y="29.4">C306</text>
<text x="107.1" y="29.4">C305</text>
<text x="78.5" y="48.6">JP103</text>
<text x="65" y="59.3">FB301</text>
<text x="102.5" y="65.2">L301</text>
<text x="106.7" y="60.4">C301</text>
<text x="65.5" y="68.7">C303</text>
<text x="102.4" y="70.6">C302</text>
<text x="65.5" y="75.4">C304</text>
<text x="104.3" y="83.4">C501</text>
<text x="85.5" y="84.7">R508</text>
<text x="135" y="96.8">C503</text>
<text x="93.2" y="106.1">JP104</text>
<text x="118.4" y="104">U504</text>
<text x="81.5" y="108.8">C404</text>
<text x="87.1" y="108">JP401</text>
<text x="70.8" y="114.1">R402</text>
<text x="76.1" y="114.1">Q401</text>
<text x="81.5" y="116.8">R408</text>
<text x="115" y="118.1">R120</text>
<text x="121.2" y="114.1">TP110</text>
<text x="125.3" y="116.6">R123</text>
<text x="131" y="119.5">R121</text>
<text x="136.3" y="119.5">R122</text>
<text x="81.5" y="122.2">R406</text>
<text x="99.8" y="123.5">TP112</text>
<text x="109.6" y="122.2">R119</text>
<text x="114.8" y="123.2">R118</text>
<text x="131" y="123.5">R106</text>
<text x="140.4" y="124.8">C117</text>
<text x="81.5" y="127.5">R407</text>
<text x="93.1" y="126.2">TP108</text>
<text x="100.3" y="131.5">C107</text>
<text x="105.6" y="131.5">C108</text>
<text x="109.6" y="127.5">R503</text>
<text x="115" y="126.2">R105</text>
<text x="115" y="130.2">R125</text>
<text x="134.7" y="127.3">C116</text>
<text x="78.9" y="132.8">R409</text>
<text x="90.4" y="132.8">TP105</text>
<text x="94.6" y="135.3">R109</text>
<text x="109" y="133.9">JP106</text>
<text x="115" y="134.2">R502</text>
<text x="137.7" y="132.8">U105</text>
<text x="86.2" y="140.6">TP104</text>
<text x="99.9" y="140.7">C111</text>
<text x="116.3" y="140.9">C103</text>
<text x="123" y="142.2">D104</text>
<text x="131" y="142.2">R124</text>
<text x="79.5" y="147.2">TP107</text>
<text x="89.2" y="148.9">JP105</text>
<text x="94.9" y="146.2">C104</text>
<text x="116.3" y="147.6">C110</text>
<text x="116.6" y="145.1">D101</text>
<text x="127" y="146.2">C115</text>
<text x="132.3" y="146.2">C119</text>
<text x="137.7" y="144.9">C121</text>
<text x="83" y="154.8">TP102</text>
<text x="116.3" y="154.2">C101</text>
<text x="129.7" y="150.2">R116</text>
<text x="135" y="150.2">R117</text>
<text x="116.3" y="160.9">R102</text>
<text x="120.9" y="157.5">C120</text>
<text x="86.4" y="164.9">TP106</text>
<text x="92" y="167.3">C118</text>
<text x="92.2" y="162.3">R110</text>
<text x="97.6" y="164.9">U102</text>
<text x="102.9" y="162.3">D107</text>
<text x="110.9" y="164.9">R103</text>
<text x="116.3" y="166.3">U104</text>
<text x="90.2" y="172.6">TP103</text>
<text x="116.3" y="170.3">C113</text>
<text x="121.6" y="171.6">C114</text>
<text x="115.8" y="175.6">TP109</text>
<text x="125.7" y="181">R610</text>
<text x="115" y="186.3">R609</text>
<text x="120.3" y="189">Q601</text>
<text x="126.9" y="187.7">Q602</text>
<text x="135" y="191.7">C603</text>
<text x="94.4" y="197">TP203</text>
<text x="105.6" y="193">R611</text>
<text x="110.9" y="193">Q603</text>
<text x="117.6" y="194.3">R603</text>
<text x="129.7" y="194.3">R601</text>
<text x="139.7" y="194">TP201</text>
<text x="127" y="207.7">R602</text>
<text x="65.5" y="210.4">C601</text>
<text x="74.4" y="210.4">TP101</text>
<text x="82.4" y="211.7">TP202</text>
<text x="123" y="213.1">R108</text>
<text x="80.2" y="221.1">R115</text>
<text x="82.9" y="217.1">R608</text>
<text x="123" y="218.4">R107</text>
<text x="68.2" y="222.4">U505</text>
<text x="74.9" y="222.4">R112</text>
<text x="80.2" y="225.1">R114</text>
<text x="123" y="223.8">R104</text>
<text x="78.9" y="235.8">R113</text>
<text x="84.2" y="235.8">R606</text>
<text x="97.6" y="254.5">R504</text>
<text x="102.9" y="254.5">R404</text>
<text x="97.6" y="258.5">R505</text>
<text x="102.9" y="258.5">R501</text>
<text x="109.6" y="269.2">R506</text>
<text x="112.3" y="265.2">R405</text>
<text x="115" y="269.2">R507</text>
<text x="117.6" y="265.2">R403</text>
<text x="122.6" y="266.5">JP102</text>
<text x="128.3" y="267.9">C210</text>
<text x="133.7" y="265.2">C201</text>
<text x="108.3" y="273.2">R607</text>
<text x="113.6" y="273.2">R604</text>
<text x="120.3" y="271.9">R605</text>
</g>
</svg>
